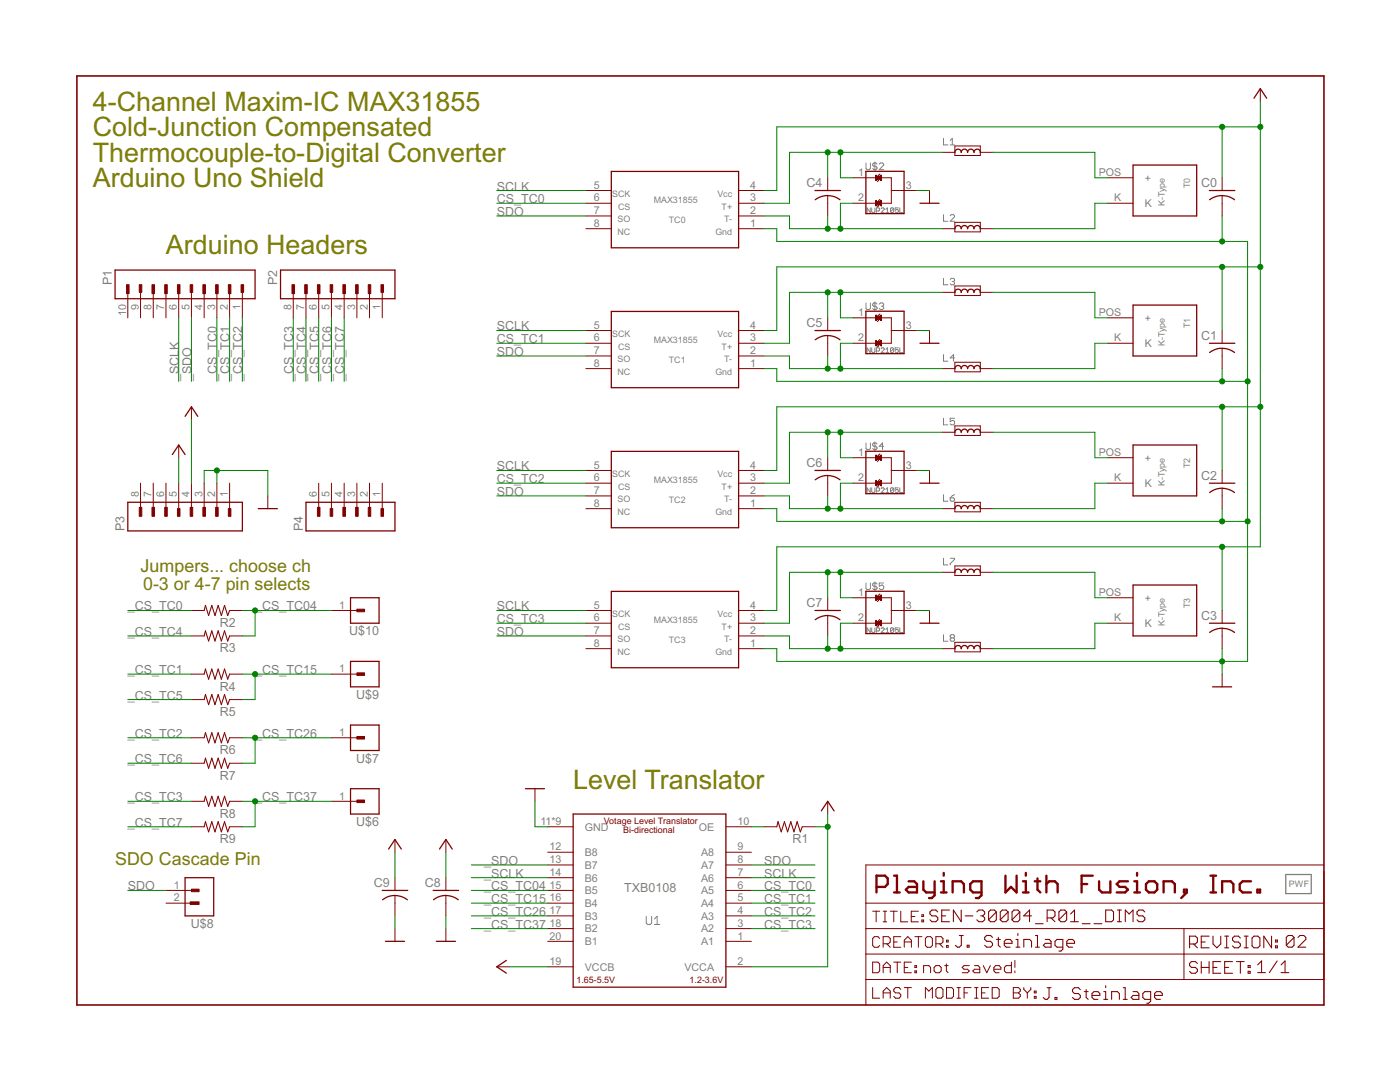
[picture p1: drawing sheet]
<svg xmlns="http://www.w3.org/2000/svg" width="279mm" height="216mm" viewBox="0 0 279 216" stroke-linecap="round" stroke-linejoin="round" font-family="sans-serif">
<g fill="none" stroke="#808080" stroke-width=".2">
<path d="M172.8 32.5v1.1l.3 .2h.4l.2-.2v-1.1M174.6 32.3v1.8M175 32.7l-.2-.2h-.4l-.2 .2 .2 .5h.4l.2 .2-.2 .4h-.4l-.2-.2M175.5 32.7l.2-.2h.4l.3 .2v.3l-.9 .8h.9M188.3 27.6v1.3h.9M189.6 28.9h.9M189.6 28l.5-.4v1.3M173.7 41.5v.9l-.7-.9v.9M174 41.5v.8l.1 .1 .5-.1v-.8M174.9 42.1h.5l.1-.5-.1-.1h-.5v.9M175.9 41.6l.1-.1 .5 .1-.6 .8h.6M176.8 42.4h.6"/>
<path d="M176.8 41.8l.3-.3v.9M178.4 41.6v.7l-.2 .1-.5-.1M178.4 41.6l-.5-.1-.2 .1v.7M178.4 41.6l-.7 .7M179.3 41.5h-.7v.5l.4-.2 .3 .2v.3l-.2 .1-.5-.1M179.6 41.5v.9h.6M188.3 42.8v1.4h.9M188.3 55.5v1.3h.9M189.6 43.1l.2-.3h.5l.2 .3v.2l-.9 .9h.9M189.6 55.8l.2-.3h.5l.2 .3-.2 .4M190.1 56.2h.2M190.3 56.2l.2 .2-.2 .4h-.5l-.2-.2"/>
<path d="M172.8 60.5v1.1l.3 .2h.4l.2-.2v-1.1M173.7 69.4v1l-.7-1v1M174 69.4v.8l.1 .2h.3l.2-.2v-.8M174.6 60.2v1.8M174.9 70h.5l.1-.1-.1-.5h-.5v1M175 60.7l-.2-.2h-.4l-.2 .4 .2 .2h.4l.2 .5-.2 .2h-.4l-.2-.2M175.5 60.7l.2-.2h.4l.3 .2v.2l-.3 .2M175.9 69.6l.1-.2h.3l.2 .2-.6 .8h.6M175.9 61.1h.2M176.1 61.1l.3 .2v.3l-.3 .2h-.4l-.2-.2M176.8 69.7l.3-.3v1M176.8 70.4h.6"/>
<path d="M178.4 69.6l-.2-.2h-.3l-.2 .2v.6M178.4 69.6v.6l-.2 .2h-.3l-.2-.2M178.4 69.6l-.7 .6M179.3 69.4h-.7v.5l.4-.2 .3 .2v.3l-.2 .2h-.3l-.2-.2M179.6 69.4v1h.6M188.3 70.8v1.3h.9M190.5 71.4h-.9l.7-.6v1.3M172.8 88.4v1.1l.3 .2h.4l.2-.2v-1.1M173.7 97.3v1l-.7-1v1M174 97.3v.8l.1 .2 .5-.2v-.8M174.6 88.2v1.7M174.9 98h.5l.1-.2-.1-.5h-.5v1"/>
<path d="M175 88.6l-.2-.2h-.4l-.2 .2v.2l.2 .2h.4l.2 .3v.2l-.2 .2h-.4l-.2-.2M175.9 97.5l.1-.2 .5 .2v.2l-.6 .6h.6M176.4 89h-.9l.6-.6v1.3M176.8 97.7l.3-.4v1M176.8 98.3h.6M178.4 97.5l-.5-.2-.2 .2v.6M178.4 97.5v.6l-.2 .2-.5-.2M178.4 97.5l-.7 .6M179.3 97.3h-.7v.5l.4-.1 .3 .1v.3l-.2 .2-.5-.2M179.6 97.3v1h.6M188.3 83.5v1.3h.9M188.3 98.7v1.3h.9"/>
<path d="M189.6 99.4h.7l.2 .2v.2l-.2 .2h-.5l-.2-.2zM190.5 83.5h-.9v.6l.7-.2 .2 .2v.5l-.2 .2h-.5l-.2-.2M190.5 98.7l-.9 .7M172.8 116.3v1.1l.3 .2h.4l.2-.2v-1.1M174.6 116.1v1.8M175 116.5l-.2-.2h-.4l-.2 .2 .2 .5h.4l.2 .2-.2 .4h-.4l-.2-.2M176.4 116.3h-.9v.7l.4-.2 .5 .2v.4l-.3 .2h-.4l-.2-.2M188.3 111.4v1.3h.9M189.6 111.4h.9v.2l-.9 .9v.2M173.7 125.3v.9l-.7-.9v.9M174 125.3v.8l.1 .1 .5-.1v-.8M174.9 125.9h.5l.1-.5-.1-.1h-.5v.9"/>
<path d="M175.9 125.4l.1-.1 .5 .1-.6 .8h.6M176.8 125.6l.3-.3v.9M176.8 126.2h.6M178.4 125.4l-.5-.1-.2 .1v.7M178.4 125.4v.7l-.2 .1-.5-.1M178.4 125.4l-.7 .7M179.3 125.3h-.7v.5l.4-.2 .3 .2v.3l-.2 .1-.5-.1M179.6 125.3v.9h.6M188.3 126.6v1.4h.9M189.8 127.3l-.2-.2 .2-.5h.5l.2 .3-.2 .4M189.8 127.3l-.2 .2 .2 .5h.5l.2-.3-.2-.4M189.8 127.3h.5"/>
<path d="M129 182.8v1.4l.2 .3h.6l.2-.3v-1.4M130.6 184.5h1.1M130.6 183.4l.5-.6v1.7"/>
</g>
<path d="M256.6 174.5h5.1v3.8h-5.1z" fill="none" stroke="#808080" stroke-width=".25"/>
<g fill="none" stroke="#800000" stroke-width=".21">
<path d="M40.7 121.8l.3-1 .6 2 .7-2 .6 2 .6-2 .7 2 .6-2 .6 2 .4-1M40.7 126.9l.3-1 .6 2 .7-2 .6 2 .6-2 .7 2 .6-2 .6 2 .4-1M40.7 134.5l.3-1 .6 2 .7-2 .6 2 .6-2 .7 2 .6-2 .6 2 .4-1M40.7 139.6l.3-1 .6 2 .7-2 .6 2 .6-2 .7 2 .6-2 .6 2 .4-1M40.7 147.2l.3-1 .6 2 .7-2 .6 2 .6-2 .7 2 .6-2 .6 2 .4-1M40.7 152.3l.3-1 .6 2 .7-2 .6 2 .6-2 .7 2 .6-2 .6 2 .4-1M40.7 159.9l.3-1 .6 2 .7-2 .6 2 .6-2 .7 2 .6-2 .6 2 .4-1M40.7 165l.3-1 .6 2 .7-2 .6 2 .6-2 .7 2 .6-2 .6 2 .4-1M155 165l.3-1 .6 2 .6-2 .7 2 .6-2 .7 2 .6-2 .6 2 .4-1M187.2 182l-.4-.4h-.8l-.4 .4v.4l.4 .4h.8l.4 .4v.3l-.4 .4h-.8l-.4-.4M187.9 182.8h.8M189.5 181.6h-1.6v2.3h1.6"/>
<path d="M191.5 186.7h.7M191.8 181.6v2.3l-1.5-2.3v2.3M191.9 186.7v1.9l-.4 .4h-.4l-.4-.4M192.6 182.8h1.6M193 188.6h.4v.4h-.4zM194.9 182l.4-.4h.8l.4 .4v.4l-.4 .4M195.7 182.8h.4M196.1 182.8l.4 .4v.3l-.4 .4h-.8l-.4-.4M198.1 187l-.4-.3h-.8l-.4 .3v.5l.4 .3h.8l.4 .4v.4l-.4 .4h-.8l-.4-.4M198.8 182l-.3-.4h-.8l-.4 .4v1.5M198.8 182v1.5l-.3 .4h-.8l-.4-.4M198.8 182l-1.5 1.5"/>
<path d="M198.9 187.5h.7M199.2 187v1.6l.4 .4M200.4 188.2h1.6v-.4l-.4-.3h-.8l-.4 .3v.8l.4 .4h.8M201.2 182l-.4-.4h-.8l-.4 .4v1.5M201.2 182v1.5l-.4 .4h-.8l-.4-.4M201.2 182l-1.6 1.5M202.8 189h.7M202.8 187.5h.3v1.5M203.1 186.3v.4M203.5 182l-.4-.4h-.7l-.4 .4v1.5M203.5 182v1.5l-.4 .4h-.7l-.4-.4M203.5 182l-1.5 1.5"/>
<path d="M204.3 189v-1.5h1.2l.4 .3v1.2M205.9 182.8h-1.6l1.2-1.2v2.3M206.7 186.7h.4v2.3M206.7 189h.7M206.7 184.3h1.5M208.6 187.5h.8l.4 .3v1.2h-1.2l-.4-.4 .4-.4h1.2M209 183.2h1.1l.4-.4v-.8l-.4-.4h-1.1v2.3M209 197.1h.8M209.4 197.1v1.9l-.4 .4h-.4l-.4-.4M209.8 183.2l.7 .7M210.5 199h.4v.4h-.4zM212.1 189h-1.2l-.4-.4v-.8l.4-.3h1.2v1.9l-.4 .4h-.4"/>
<path d="M212.9 182v1.5l-.4 .4h-.8l-.4-.4M212.9 182l-.4-.4h-.8l-.4 .4v1.5M212.9 182l-1.6 1.5M212.9 188.2h1.5v-.4l-.3-.3h-.8l-.4 .3v.8l.4 .4h.8M213.7 182.4l.7-.8v2.3M213.7 183.9h1.5M215.6 197.5l-.4-.4h-.8l-.4 .4v.4l.4 .3h.8l.4 .4v.4l-.4 .4h-.8l-.4-.4M216 184.3h1.6M216.4 197.9h.8M216.8 197.5v1.5l.4 .4M217.9 198.6h1.6v-.4l-.4-.3h-.8l-.4 .3v.8l.4 .4h.8M218.3 184.3h1.6"/>
<path d="M220.3 199.4h.8M220.3 197.9h.4v1.5M220.7 181.6h1.1l.4 .4v1.5l-.4 .4h-1.1zM220.7 196.7v.4M221.8 199.4v-1.5h1.2l.4 .3v1.2M223 181.6h.8M223 183.9h.8M223.4 181.6v2.3M224.2 199.4h.8M224.2 197.1h.4v2.3M224.6 183.9v-2.3l.7 .8 .8-.8v2.3M226.1 197.9h.8l.4 .3v1.2h-1.2l-.4-.4 .4-.4h1.2"/>
<path d="M228.5 182l-.4-.4h-.8l-.4 .4v.4l.4 .4h.8l.4 .4v.3l-.4 .4h-.8l-.4-.4M229.6 199.4h-1.1l-.4-.4v-.8l.4-.3h1.1v1.9l-.4 .4h-.3M230.4 198.6h1.6v-.4l-.4-.3h-.8l-.4 .3v.8l.4 .4h.8M237.4 188.4h1.2l.4-.4v-.8l-.4-.4h-1.2v2.3M238.2 188.4l.8 .7M239 192.3l-.4-.4h-.8l-.4 .4v.4l.4 .3h.8l.4 .4v.4l-.4 .4h-.8l-.4-.4M239.7 193h1.6M239.7 191.9v2.3M239.7 188h.8M241.3 186.8h-1.6v2.3h1.6M241.3 191.9v2.3M242.1 193h.8"/>
<path d="M242.1 186.8v1.6l.8 .7 .7-.7v-1.6M243.6 191.9h-1.5v2.3h1.5M244.4 193h.8M244.4 186.8h.8M244.4 189.1h.8M244.8 186.8v2.3M246 191.9h-1.6v2.3h1.6M246.8 191.9h1.5M247.5 187.2l-.4-.4h-.7l-.4 .4v.4l.4 .4h.7l.4 .4v.3l-.4 .4h-.7l-.4-.4M247.5 191.9v2.3M248.3 186.8h.8M248.3 189.1h.8"/>
<path d="M248.7 186.8v2.3M249.1 192.7h.4v.3h-.4zM249.1 193.8h.4v.4h-.4zM250.3 186.8h.7l.4 .4v1.5l-.4 .4h-.7l-.4-.4v-1.5zM251 192.5l.8-.8v2.4M251 194.1h1.5M253.8 186.8v2.3l-1.6-2.3v2.3M254.6 188.7h.3v.4h-.3zM254.6 187.6h.3v.4h-.3zM254.9 191.7l-1.6 2.4M255.7 194.1h1.5M255.7 192.5l.8-.8v2.4"/>
<path d="M258.3 187l-.4-.3h-.8l-.4 .3v1.6M258.3 187v1.6l-.4 .4h-.8l-.4-.4M258.3 187l-1.6 1.6M259 187l.4-.3h.8l.4 .3v.5l-1.6 1.5h1.6"/>
</g>
<g fill="none" stroke="#800000" stroke-width=".2">
<path d="M251.5 17.7v2.5M116.9 38h5.1M147.4 38h5.1M165.2 35.5v2.5M165.2 39v4.1M170.3 35.5h7.6v5.1h-7.6M174.8 35v1M174.8 35l1.1 1M174.8 36h.1M174.8 35.9h.2M174.8 35.7h.4M174.8 35.4h.5"/>
<path d="M174.8 35.3h.4M174.8 35.2h.3M174.8 35.2h.2M174.8 35.1h.2M174.8 35h.1M174.9 35.9h-.1M175 35.8h-.2M175.1 35.8h-.3M175.1 35.7h-.3M175.2 35.6h-.4M175.3 35.6h-.5M175.3 35.5h-.5"/>
<path d="M175.4 35.5h.5M175.4 35.4h.5M175.4 35.6h.5M175.5 35.6h.4M175.5 35.3h.4M175.5 35.7h.4M175.6 35.7h.3M175.6 35.2h.3M175.6 34.7l-.3 .3v1l-.2 .2M175.6 39.8l-.3 .2v1.1l-.2 .2M175.6 35.8h.3M175.7 35.1h.2"/>
<path d="M175.7 35.8h.2M175.7 35.9h.2M175.8 35h.1M175.8 36h.1M175.9 35l-1.1 1M175.9 35v1M177.9 38h5.1M185.5 38v2.6M188 30.4h2.6M190.6 29.1h5v1.9h-5zM195.6 30.4h2.6M221 35.5h5.1"/>
<path d="M243.9 35.5v2.5M243.9 39v4.1M25.5 58.3v5.1M28 58.3v5.1M30.6 58.3v5.1M33.1 58.3v5.1M35.7 58.3v5.1M38.2 58.3v5.1M40.7 58.3v5.1M43.3 58.3v5.1M45.8 58.3v5.1M48.4 58.3v5.1"/>
<path d="M58.5 58.3v5.1M61.1 58.3v5.1M63.6 58.3v5.1M66.1 58.3v5.1M68.7 58.3v5.1M71.2 58.3v5.1M73.7 58.3v5.1M76.3 58.3v5.1M116.9 40.6h5.1M116.9 45.6h5.1M116.9 43.1h5.1M147.4 40.6h5.1"/>
<path d="M147.4 45.6h5.1M147.4 43.1h5.1M174.8 40v1.1M174.8 40l1.1 1.1M174.8 41h.1M174.8 40.5h1.1M174.8 40.4l.5 .1M174.8 40.4h.4M174.8 40.3l.4 .1M174.8 40.3h.3M174.8 40.2h.2M174.8 40.1h.1"/>
<path d="M174.8 40h.1M174.9 41h-.1M175 40.9h-.2M175.1 40.8h-.3M175.2 40.7l-.4 .1M175.2 40.7h-.4M175.2 40.6l-.4 .1M175.3 40.6h-.5M175.4 40.6h.5M175.4 40.5h.5M175.5 40.4h.4M175.5 40.7h.4"/>
<path d="M175.6 40.8h.3M175.6 40.3h.3M175.6 40.9h.3M175.6 40.2h.3M175.7 40.9h.2M175.7 40.2h.2M175.7 41h.2M175.7 40.1h.2M175.8 41h.1M175.8 41l.1 .1M175.8 40.1h.1M175.9 40v1.1"/>
<path d="M175.9 40l-1.1 1.1M188 45.6h2.6M188 58.3h2.6M190.6 44.4h5v1.9h-5zM190.6 57.1h5v1.9h-5zM195.6 45.6h2.6M195.6 58.3h2.6M221 40.6h5.1M116.9 68.5h5.1M116.9 73.6h5.1M116.9 71h5.1M116.9 66h5.1"/>
<path d="M147.4 68.5h5.1M147.4 73.6h5.1M147.4 71h5.1M147.4 66h5.1M165.2 63.4v2.6M165.2 67v4M170.3 63.4h7.6v5.1h-7.6M174.8 62.9v1M174.8 68v1M174.8 62.9l1.1 1M174.8 63.9h.1M174.8 63.4h.5"/>
<path d="M174.8 63.3h.5M174.8 63.2l.4 .1M174.8 63.2h.4M174.8 63.1l.3 .1M174.8 63.1h.2M174.8 63h.2M174.8 62.9l.1 .1M174.8 62.9h.1M174.8 68l1.1 1M174.8 69h.1M174.8 68.4l1.1 .1M174.8 68.4h.5"/>
<path d="M174.8 68.3l.4 .1M174.8 68.3h.4M174.8 68.2l.3 .1M174.8 68.2h.3M174.8 68.1l.2 .1M174.8 68.1h.2M174.8 68l.1 .1M174.8 68h.1M174.9 68.9l-.1 .1M174.9 63.8l-.1 .1M174.9 68.9h-.1M174.9 63.8h-.1"/>
<path d="M175 63.8h-.2M175 68.8l-.2 .1M175 63.7h-.2M175 68.8h-.2M175.1 63.6l-.3 .1M175.1 68.7l-.3 .1M175.1 63.6h-.3M175.1 68.7h-.3M175.2 68.6l-.4 .1M175.2 63.5l-.4 .1M175.2 63.5h-.4M175.2 68.6h-.4"/>
<path d="M175.3 63.5h-.5M175.3 68.5l-.5 .1M175.4 63.4h.5M175.4 63.5h.5M175.4 68.5h.5M175.4 63.3h.5M175.4 68.4h.5M175.4 68.6h.5M175.5 63.3h.4M175.5 68.4h.4M175.5 63.5h.4M175.5 68.6h.4"/>
<path d="M175.5 68.3h.4M175.5 63.2h.4M175.5 63.6h.4M175.5 68.7h.4M175.6 63.2h.3M175.6 68.3h.3M175.6 63.6h.3M175.6 68.7h.3M175.6 62.7l-.3 .2v1l-.2 .3M175.6 67.7l-.3 .3v1l-.2 .3M175.6 68.2h.3M175.6 63.7h.3"/>
<path d="M175.6 63.1h.3M175.6 68.8h.3M175.7 63.1h.2M175.7 63.8h.2M175.7 68.8h.2M175.7 63h.2M175.7 68.1h.2M175.7 68.9h.2M175.8 63.8h.1M175.8 63h.1M175.8 68.9h.1M175.8 62.9h.1"/>
<path d="M175.8 68h.1M175.8 63.9h.1M175.8 69h.1M175.9 62.9v1M175.9 68v1M175.9 62.9l-1.1 1M175.9 68l-1.1 1M177.9 66h5.1M185.5 66v2.5M188 73.6h2.6M190.6 72.3h5v1.9h-5zM195.6 73.6h2.6"/>
<path d="M221 68.5h5.1M221 63.4h5.1M243.9 66v2.5M243.9 69.5v4.1M28 96.4v5.1M30.6 96.4v5.1M33.1 96.4v5.1M35.7 88.8v2.5M35.7 96.4v5.1M38.2 81.2v2.5M38.2 96.4v5.1M40.7 96.4v5.1"/>
<path d="M43.3 96.4v5.1M45.8 96.4v5.1M53.4 99v2.5M63.6 96.4v5.1M66.1 96.4v5.1M68.7 96.4v5.1M71.2 96.4v5.1M73.7 96.4v5.1M76.3 96.4v5.1M116.9 96.4h5.1M116.9 99h5.1M116.9 93.9h5.1"/>
<path d="M147.4 96.4h5.1M147.4 99h5.1M147.4 93.9h5.1M165.2 91.3v2.6M165.2 94.9v4.1M170.3 91.3h7.6v5.1h-7.6M174.8 91.8v-1l1.1 1M174.8 96.9v-1l1.1 1M174.8 91.8l1.1-1v1M174.8 96.9l1.1-1v1M174.8 91.8h.1M174.8 91.7h.1"/>
<path d="M174.8 91.5h.3M174.8 91.3h.5M174.8 91.2l.5 .1M174.8 91.2h.4M174.8 91.1l.4 .1M174.8 91.1h.3M174.8 91h.2M174.8 90.9l.2 .1M174.8 90.9h.1M174.8 90.8h.1M174.8 96.9h.1M174.8 96.6h.3"/>
<path d="M174.8 96.4h1.1M174.8 96.3l.5 .1M174.8 96.3h.4M174.8 96.2h.4M174.8 96.2h.3M174.8 96.1l.3 .1M174.8 96.1h.2M174.8 96l.2 .1M174.8 96h.1M174.8 95.9h.1M174.9 91.8h-.1M174.9 96.8l-.1 .1"/>
<path d="M175 91.7h-.2M175 96.8h-.2M175 96.7l-.2 .1M175 91.6l-.2 .1M175.1 91.6h-.3M175.1 96.7h-.3M175.2 96.6h-.4M175.2 91.5h-.4M175.2 91.4l-.4 .1M175.2 96.5l-.4 .1M175.3 91.4h-.5M175.3 96.5h-.5"/>
<path d="M175.4 91.3h.5M175.4 91.4h.5M175.4 96.5h.5M175.4 96.4h.5M175.4 91.2h.5M175.4 96.3h.5M175.5 91.5h.4M175.5 91.2h.4M175.5 96.6h.4M175.5 96.2h.4M175.6 91.1h.3M175.6 96.2h.3"/>
<path d="M175.6 91.6h.3M175.6 96.7h.3M175.6 90.6l-.3 .2v1l-.2 .3M175.6 95.7l-.3 .2v1l-.2 .3M175.6 91h.3M175.6 96.1h.3M175.7 91h.2M175.7 91.7h.2M175.7 96.8h.2M175.7 96.1h.2M175.7 90.9h.2M175.7 96h.2"/>
<path d="M175.8 91.8h.1M175.8 96.9h.1M175.8 90.8h.1M175.8 95.9h.1M177.9 93.9h5.1M185.5 93.9v2.5M188 86.3h2.6M190.6 85h5v1.9h-5zM195.6 86.3h2.6M221 96.4h5.1M221 91.3h5.1M243.9 93.9v2.5"/>
<path d="M243.9 97.4v4.1M116.9 101.5h5.1M147.4 101.5h5.1M165.2 119.3v2.5M170.3 119.3h7.6v5.1h-7.6M174.8 118.8v1M174.8 118.8l1.1 1M174.8 119.8h.1M174.8 119.7h.1M174.8 119.5h.3M174.8 119.2h1.1M174.8 119.2h.5"/>
<path d="M174.8 119.1l.4 .1M174.8 119.1h.4M174.8 119l.3 .1M174.8 119h.3M174.8 118.9l.2 .1M174.8 118.9h.2M174.8 118.8l.1 .1M174.8 118.8h.1M174.9 119.7h-.1M175 119.6l-.2 .1M175 119.6h-.2M175.1 119.5h-.3"/>
<path d="M175.2 119.4l-.4 .1M175.2 119.4h-.4M175.3 119.3l-.5 .1M175.4 119.3h.5M175.4 119.2h.5M175.5 119.4h.4M175.5 119.1h.4M175.5 119.5h.4M175.6 119h.3M175.6 119.5h.3M175.6 118.5l-.3 .3v1l-.2 .2M175.6 119.6h.3"/>
<path d="M175.7 118.9h.2M175.7 119.6h.2M175.7 119.7h.2M175.8 119.7h.1M175.8 118.8h.1M175.8 119.8h.1M175.9 118.8v1M175.9 118.8l-1.1 1M188 101.5h2.6M188 114.2h2.6M190.6 100.2h5v1.9h-5zM190.6 112.9h5v1.9h-5z"/>
<path d="M195.6 101.5h2.6M195.6 114.2h2.6M221 119.3h5.1M38.2 126.9h2.5M38.2 121.8h2.5M38.2 134.5h2.5M38.2 139.6h2.5M45.8 126.9h2.6M45.8 121.8h2.6M45.8 134.5h2.6M45.8 139.6h2.6M66.1 121.8h5.1"/>
<path d="M66.1 134.5h5.1M116.9 124.4h5.1M116.9 129.4h5.1M116.9 126.9h5.1M116.9 121.8h5.1M147.4 124.4h5.1M147.4 129.4h5.1M147.4 126.9h5.1M147.4 121.8h5.1M165.2 122.8v4.1M174.8 123.8v1.1M174.8 123.8l1.1 1.1"/>
<path d="M174.8 124.9h.1M174.8 124.8h.1M174.8 124.3h.5M174.8 124.2h.4M174.8 124.1h.3M174.8 124l.2 .1M174.8 124h.2M174.8 123.9l.1 .1M174.8 123.9h.1M174.8 123.8h.1M174.9 124.8h-.1M175 124.7l-.2 .1"/>
<path d="M175 124.7h-.2M175.1 124.6l-.3 .1M175.1 124.6h-.3M175.2 124.5h-.4M175.3 124.4h-.5M175.4 124.4h.5M175.4 124.3h.5M175.4 124.2h.5M175.5 124.5h.4M175.5 124.2h.4M175.5 124.1h.4M175.6 124.6h.3"/>
<path d="M175.6 124.1h.3M175.6 123.6l-.3 .2v1.1l-.2 .2M175.6 124.7h.3M175.7 124h.2M175.7 124.7h.2M175.8 124.8h.1M175.8 123.9h.1M175.8 124.9h.1M175.8 123.8h.1M175.9 123.8v1.1M175.9 123.8l-1.1 1.1M175.9 124.4h-1.1"/>
<path d="M177.9 121.8h5.1M185.5 121.8v2.6M188 129.4h2.6M190.6 128.2h5v1.9h-5zM195.6 129.4h2.6M221 124.4h5.1M243.9 121.8v2.6M243.9 125.4v4M243.9 134.5v2.6M38.2 147.2h2.5M38.2 152.3h2.5M38.2 159.9h2.5"/>
<path d="M45.8 147.2h2.6M45.8 152.3h2.6M45.8 159.9h2.6M66.1 147.2h5.1M66.1 159.9h5.1M106.8 157.4v2.5M165.2 159.9v2.5M33.1 177.7h5.1M38.2 165h2.5M45.8 165h2.6M78.8 167.5v2.6M78.8 175.1v2.6"/>
<path d="M78.8 178.7v4.1M89 167.5v2.6M89 175.1v2.6M89 178.7v4.1M109.3 172.6h5.1M109.3 177.7h5.1M109.3 175.1h5.1M109.3 170.1h5.1M109.3 165h5.1M144.9 172.6h5M144.9 177.7h5M144.9 175.1h5"/>
<path d="M144.9 170.1h5M144.9 165h5M152.5 165h2.5M160.1 165h2.5M264.2 173.9v21.6h-91.4M264.2 172.6h-91.4v27.9M33.1 180.2h5.1M78.8 185.3v2.5M89 185.3v2.5M99.1 192.9h2.6M109.3 185.3h5.1M109.3 180.2h5.1"/>
<path d="M109.3 187.8h5.1M109.3 182.8h5.1M109.3 192.9h5.1M144.9 185.3h5M144.9 180.2h5M144.9 187.8h5M144.9 182.8h5M144.9 192.9h5M172.8 190.4h91.4M172.8 185.3h91.4M172.8 180.2h91.4M174.2 192h1l.4 .3v1.4l-.4 .4h-1z"/>
<path d="M174.2 197.1v2.1h1.4M174.2 181.8h1.4M174.9 181.8v2.1M175.6 187.3l-.4-.4h-.7l-.3 .4v1.4l.3 .3h.7l.4-.3M176.3 188.3h1l.4-.3v-.7l-.4-.4h-1v2.1M176.3 194.1v-1.4l.7-.7 .7 .7v1.4M176.3 199.2v-1.4l.7-.7 .7 .7v1.4M176.3 193h1.4M176.3 181.8h.7M176.3 183.9h.7M176.3 198.1h1.4M176.6 181.8v2.1"/>
<path d="M177 188.3l.7 .7M177.7 181.8h1.4M178.4 192h1.4M178.4 181.8v2.1M178.4 188h.7M179.1 192v2.1M179.8 181.8v2.1h1.4M179.8 186.9h-1.4v2.1h1.4M179.8 197.4l-.4-.3h-.7l-.3 .3v.4l.3 .3h.7l.4 .4v.3l-.4 .4h-.7l-.3-.4M180.5 193h.7M180.5 189v-1.4l.7-.7 .7 .7v1.4M180.5 188h1.4"/>
<path d="M180.5 197.1h1.4M181.2 197.1v2.1M181.9 182.9h.7M181.9 192h-1.4v2.1h1.4M182.6 192.7h.3v.3h-.3zM182.6 193.7h.3v.4h-.3zM182.6 186.9h1.4M183.3 181.8h-1.4v2.1h1.4M183.3 186.9v2.1M184 182.5h.3v.4h-.3zM184 183.6h.3v.3h-.3zM184.3 194.1v-1.4h1.1l.3 .3v1.1"/>
<path d="M184.7 199.2v-2.1l.7 .7 .7-.7v2.1M185 186.9h.7l.4 .4v1.4l-.4 .3h-.7l-.3-.3v-1.4zM186.8 192.7h.7l.3 .3v.7l-.3 .4h-.7l-.4-.4v-.7zM186.8 188.3h1l.4-.3v-.7l-.4-.4h-1v2.1M186.8 197.4l.3-.3h.7l.4 .3v1.4l-.4 .4h-.7l-.3-.4zM187.5 188.3l.7 .7M188.5 192.7h.7M188.9 192.3v1.4l.3 .4M188.9 187.6h.3v.4h-.3zM188.9 188.7h.3v.3h-.3zM188.9 197.1h1l.4 .3v1.4l-.4 .4h-1zM191 199.2h.7"/>
<path d="M191 197.1h.7M191.3 197.1v2.1M192.4 198.1h.7M193.4 192.7h-1l-.4 .3 .4 .4h.7l.3 .3-.3 .4h-1.1M193.8 197.1h-1.4v2.1M194.5 192.7h.7l.3 .3v1.1h-1l-.4-.4 .4-.3h1M194.5 199.2h.7M194.5 197.1h.7M194.9 197.1v2.1M195.9 198.1h.7M196.2 192.7l.7 1.4 .8-1.4M197.3 197.1h-1.4v2.1h1.4"/>
<path d="M198 197.1h1.1l.3 .3v1.4l-.3 .4h-1.1zM198.4 193.4h1.3v-.4l-.3-.3h-.7l-.3 .3v.7l.3 .4h.7M201.8 192v2.1h-1l-.4-.4v-.7l.4-.3h1M202.2 197.1h1.1l.3 .3v.4l-.3 .3 .3 .4v.3l-.3 .4h-1.1zM202.2 198.1h1.1M202.5 191.6v1.4M202.5 193.7v.4M204.3 197.1v.3l.7 .7M205 198.1v1.1M205.7 197.1v.3l-.7 .7M206.4 198.8h.4v.4h-.4zM206.4 197.8h.4v.3h-.4z"/>
<path d="M236.3 185.3v10.2"/>
</g>
<path d="M15.3 15.2h248.9v185.3h-248.9z" fill="none" stroke="#800000" stroke-width=".32"/>
<g fill="none" stroke="#800000" stroke-width=".47">
<path d="M174.9 177h1.7l.6-.6v-1.1l-.6-.6h-1.7v3.4M178.4 174.7h.6v3.4M178.4 178.1h1.2M181.3 175.9h1.2l.5 .5v1.7h-1.7l-.5-.6 .5-.5h1.7M184.3 175.9v1.6l.5 .6h1.7M186.5 175.9v2.7l-.5 .6h-.6M187.8 178.1h1.1M187.8 175.9h.5v2.2M188.3 174.2v.5M190.1 178.1v-2.2h1.7l.6 .5v1.7M195.9 178.1h-1.7l-.6-.6v-1.1l.6-.5h1.7v2.7l-.6 .6h-.5M200.7 174.7v3.4l1.1-1.1 1.1 1.1v-3.4"/>
<path d="M204.2 178.1h1.1M204.2 175.9h.5v2.2M204.7 174.2v.5M206.5 175.9h1.1M207.1 175.3v2.2l.5 .6M208.8 176.4l.6-.5h1.1l.6 .5v1.7M208.8 174.7v3.4M215.9 176.4h1.1M218.1 174.7h-2.2v3.4M219.4 175.9v1.6l.5 .6h1.7v-2.2M225.1 175.9h-1.7l-.5 .5 .5 .6h1.1l.6 .5-.6 .6h-1.6M226.4 178.1h1.1"/>
<path d="M226.4 175.9h.5v2.2M226.9 174.2v.5M228.7 176.4l.6-.5h1.1l.5 .5v1.1l-.5 .6h-1.1l-.6-.6zM232.2 178.1v-2.2h1.7l.6 .5v1.7M236.3 177.5h.6v.6h-.6zM236.9 178.1l-1.2 1.1M241.6 174.7h1.1M241.6 178.1h1.1M242.1 174.7v3.4M243.9 178.1v-2.2h1.7l.5 .5v1.7M249.7 175.9h-1.7l-.6 .5v1.1l.6 .6h1.7M250.9 177.5h.6v.6h-.6z"/>
</g>
<g fill="none" stroke="#800000" stroke-width=".25">
<path d="M250.3 19.6l1.2-1.9 1.3 1.9M122 34.2h25.4v15.2h-25.4zM162.6 38h5.1M162.7 39.9a4 4 0 0 1 4.9 0M172.8 34.2h7.6v8.4h-7.6zM190.6 30.4a.63 .63 0 0 1 .6-.6 .63 .63 0 0 1 .6 .6 .63 .63 0 0 1 .7-.6 .63 .63 0 0 1 .6 .6 .63 .63 0 0 1 .6-.6 .63 .63 0 0 1 .7 .6 .63 .63 0 0 1 .6-.6 .63 .63 0 0 1 .6 .6M226.1 32.9h12.7v10.2h-12.7zM241.4 38h5M241.4 39.9a4.1 4.1 0 0 1 5 0M23 53.9h27.9v5.7h-27.9zM56 53.9h22.8v5.7h-22.8zM183.6 40.6h3.8"/>
<path d="M190.6 45.6a.63 .63 0 0 1 .6-.6 .63 .63 0 0 1 .6 .6 .63 .63 0 0 1 .7-.6 .63 .63 0 0 1 .6 .6 .63 .63 0 0 1 .6-.6 .63 .63 0 0 1 .7 .6 .63 .63 0 0 1 .6-.6 .63 .63 0 0 1 .6 .6M190.6 58.3a.63 .63 0 0 1 .6-.6 .63 .63 0 0 1 .6 .6 .63 .63 0 0 1 .7-.6 .63 .63 0 0 1 .6 .6 .63 .63 0 0 1 .6-.6 .63 .63 0 0 1 .7 .6 .63 .63 0 0 1 .6-.6 .63 .63 0 0 1 .6 .6M122 62.1h25.4v15.3h-25.4zM162.6 66h5.1M162.7 67.8a4 4 0 0 1 4.9 0M172.8 62.1h7.6v8.5h-7.6zM183.6 68.5h3.8M190.6 73.6a.63 .63 0 0 1 .6-.7 .63 .63 0 0 1 .6 .7 .63 .63 0 0 1 .7-.7 .63 .63 0 0 1 .6 .7 .63 .63 0 0 1 .6-.7 .63 .63 0 0 1 .7 .7 .63 .63 0 0 1 .6-.7 .63 .63 0 0 1 .6 .7M226.1 60.9h12.7v10.1h-12.7zM241.4 68.5h5M241.4 70.3a4.1 4.1 0 0 1 5 0M34.4 90.7l1.3-1.9 1.2 1.9"/>
<path d="M36.9 83.1l1.3-1.9 1.3 1.9M122 90.1h25.4v15.2h-25.4zM162.6 93.9h5.1M165.2 94.9l-1.6 .3-.9 .5M165.2 94.9l1.5 .3 .9 .5M172.8 90h7.6v8.5h-7.6zM183.6 96.4h3.8M190.6 86.3a.63 .63 0 0 1 .6-.7 .63 .63 0 0 1 .6 .7 .63 .63 0 0 1 .7-.7 .63 .63 0 0 1 .6 .7 .63 .63 0 0 1 .6-.7 .63 .63 0 0 1 .7 .7 .63 .63 0 0 1 .6-.7 .63 .63 0 0 1 .6 .7M226.1 88.8h12.7v10.2h-12.7zM241.4 96.4h5M243.9 97.4l-1.6 .3-.9 .6M243.9 97.4l1.1 .2 1.4 .7"/>
<path d="M25.5 100.2h22.9v5.7h-22.9zM51.5 101.5h3.9M61.1 100.2h17.7v5.7h-17.7zM70 119.3h5.6v5.1h-5.6zM122 118h25.4v15.2h-25.4zM172.8 118h7.6v8.4h-7.6zM190.6 101.5a.63 .63 0 0 1 .6-.6 .63 .63 0 0 1 .6 .6 .63 .63 0 0 1 .7-.6 .63 .63 0 0 1 .6 .6 .63 .63 0 0 1 .6-.6 .63 .63 0 0 1 .7 .6 .63 .63 0 0 1 .6-.6 .63 .63 0 0 1 .6 .6M190.6 114.2a.63 .63 0 0 1 .6-.6 .63 .63 0 0 1 .6 .6 .63 .63 0 0 1 .7-.6 .63 .63 0 0 1 .6 .6 .63 .63 0 0 1 .6-.6 .63 .63 0 0 1 .7 .6 .63 .63 0 0 1 .6-.6 .63 .63 0 0 1 .6 .6M226.1 116.7h12.7v10.2h-12.7zM70 132h5.6v5.1h-5.6zM162.6 121.8h5.1M165.2 122.8l-1.6 .3-.9 .6"/>
<path d="M165.2 122.8l1.5 .3 .9 .6M183.6 124.4h3.8M190.6 129.4a.63 .63 0 0 1 .6-.6 .63 .63 0 0 1 .6 .6 .63 .63 0 0 1 .7-.6 .63 .63 0 0 1 .6 .6 .63 .63 0 0 1 .6-.6 .63 .63 0 0 1 .7 .6 .63 .63 0 0 1 .6-.6 .63 .63 0 0 1 .6 .6M241.4 124.4h5M242 137.1h3.8M243.9 125.3l-1.6 .4-.9 .5M243.9 125.4l1.1 .1 1.4 .7M70 157.4h5.6v5h-5.6zM70 144.7h5.6v5.1h-5.6zM104.9 157.4h3.8M36.9 175.1h5.8v7.7h-5.8zM76.3 177.7h5.1"/>
<path d="M76.3 179.5a4 4 0 0 1 5 0M77.6 169.4l1.2-1.9 1.3 1.9M86.4 177.7h5.1M86.5 179.5a4 4 0 0 1 5 0M87.7 169.4l1.3-1.9 1.3 1.9M114.4 162.4h30.5v34.6h-30.5zM163.9 161.8l1.3-1.9 1.3 1.9M76.9 187.8h3.8M87.1 187.8h3.8M101 191.6l-1.9 1.3 1.9 1.3"/>
</g>
<g fill="#800000" stroke="#800000" stroke-width=".2">
<path d="M58.3 56.8h.5v1.8h-.5z"/>
<path d="M60.8 56.8h.5v1.8h-.5z"/>
<path d="M63.4 56.8h.5v1.8h-.5z"/>
<path d="M65.9 56.8h.5v1.5h-.5z"/>
<path d="M68.4 56.8h.5v1.8h-.5z"/>
<path d="M71 56.8h.5v1.8h-.5z"/>
<path d="M73.5 56.8h.5v1.8h-.5z"/>
<path d="M76 56.8h.5v1.5h-.5z"/>
<path d="M27.8 101.2h.5v1.8h-.5z"/>
<path d="M30.3 101.2h.5v1.8h-.5z"/>
<path d="M32.9 101.2h.5v1.8h-.5z"/>
<path d="M35.4 101.5h.5v1.5h-.5z"/>
<path d="M38 101.2h.5v1.8h-.5z"/>
<path d="M40.5 101.2h.5v1.8h-.5z"/>
<path d="M43 101.2h.5v1.8h-.5z"/>
<path d="M45.6 101.5h.5v1.5h-.5z"/>
<path d="M63.4 101.2h.5v1.8h-.5z"/>
<path d="M65.9 101.5h.5v1.5h-.5z"/>
<path d="M68.4 101.2h.5v1.8h-.5z"/>
<path d="M71 101.2h.5v1.8h-.5z"/>
<path d="M73.5 101.2h.5v1.8h-.5z"/>
<path d="M76 101.5h.5v1.5h-.5z"/>
<path d="M30.3 56.8h.5v1.8h-.5z"/>
<path d="M32.9 56.8h.5v1.8h-.5z"/>
<path d="M35.4 56.8h.5v1.8h-.5z"/>
<path d="M38 56.8h.5v1.5h-.5z"/>
<path d="M40.5 56.8h.5v1.8h-.5z"/>
<path d="M43 56.8h.5v1.8h-.5z"/>
<path d="M45.6 56.8h.5v1.8h-.5z"/>
<path d="M48.1 56.8h.5v1.5h-.5z"/>
<path d="M25.3 56.8h.5v1.8h-.5z"/>
<path d="M27.8 56.8h.5v1.5h-.5z"/>
<path d="M38 180h1.7v.5h-1.7z"/>
<path d="M38.2 177.4h1.5v.5h-1.5z"/>
<path d="M71.2 159.6h1.5v.5h-1.5z"/>
<path d="M71.2 147h1.5v.5h-1.5z"/>
<path d="M71.2 134.3h1.5v.5h-1.5z"/>
<path d="M71.2 121.6h1.5v.5h-1.5z"/>
</g>
<g fill="none" stroke="#008000" stroke-width=".2">
<path d="M99.1 38h17.8M165.2 30.4v5.1M167.7 30.4v5.1h2.6M183 38h2.5M188 30.4h-30.4v10.2h-5.1M198.2 30.4h20.3v5.1h2.5M243.9 25.3v10.2M251.5 25.3h-96.5v12.7h-2.5M251.5 20.2v88.9h-96.5v12.7h-2.5M99.1 43.1h17.8M99.1 40.6h17.8M152.5 45.6h2.5v2.6h94v83.8h-94v-2.6h-2.5"/>
<path d="M152.5 43.1h5.1v2.5h30.4M165.2 43.1v2.5M165.2 58.3v5.1M167.7 58.3v5.1h2.6M170.3 40.6h-2.6v5M188 58.3h-30.4v10.2h-5.1M198.2 58.3h20.3v5.1h2.5M221 40.6h-2.5v5h-20.3M243.9 43.1v5.1M243.9 53.3v12.7M251.5 53.3h-96.5v12.7h-2.5M35.7 63.4v12.7"/>
<path d="M38.2 63.4v12.7M43.3 63.4v12.7M45.8 63.4v12.7M48.4 63.4v12.7M58.5 63.4v12.7M61.1 63.4v12.7M63.6 63.4v12.7M66.1 63.4v12.7M68.7 63.4v12.7M99.1 66h17.8M99.1 71h17.8M99.1 68.5h17.8"/>
<path d="M152.5 73.6h2.5v2.5h94M152.5 71h5.1v2.6h30.4M165.2 71v2.6M170.3 68.5h-2.6v5.1M183 66h2.5M221 68.5h-2.5v5.1h-20.3M243.9 73.6v2.5M35.7 91.3v5.1M38.2 83.7v12.7M40.7 96.4v-2.5h12.7v5.1M43.3 93.9v2.5M99.1 93.9h17.8"/>
<path d="M99.1 96.4h17.8M99.1 99h17.8M152.5 99h5.1v2.5h30.4M165.2 86.3v5M165.2 99v2.5M167.7 86.3v5h2.6M170.3 96.4h-2.6v5.1M183 93.9h2.5M188 86.3h-30.4v10.1h-5.1M198.2 86.3h20.3v5h2.5M221 96.4h-2.5v5.1h-20.3M243.9 81.2v12.7"/>
<path d="M251.5 81.2h-96.5v12.7h-2.5M152.5 101.5h2.5v2.5h94M165.2 114.2v5.1M167.7 114.2v5.1h2.6M188 114.2h-30.4v10.2h-5.1M198.2 114.2h20.3v5.1h2.5M243.9 101.5v2.5M243.9 109.1v12.7M25.5 121.8h12.7M25.5 126.9h12.7M25.5 134.5h12.7M25.5 139.6h12.7"/>
<path d="M48.4 121.8h17.7M48.4 134.5h17.7M50.9 121.8v5.1h-2.5M50.9 134.5v5.1h-2.5M99.1 121.8h17.8M99.1 124.4h17.8M99.1 126.9h17.8M152.5 126.9h5.1v2.5h30.4M165.2 126.9v2.5M170.3 124.4h-2.6v5M183 121.8h2.5M221 124.4h-2.5v5h-20.3"/>
<path d="M243.9 129.4v5.1M25.5 147.2h12.7M25.5 159.9h12.7M25.5 152.3h12.7M48.4 147.2h17.7M48.4 159.9h17.7M50.9 159.9v5.1h-2.5M50.9 147.2v5.1h-2.5M106.8 159.9v5.1h2.5M25.5 165h12.7M25.5 177.7h7.6M78.8 170.1v5"/>
<path d="M89 170.1v5M94.1 172.6h15.2M94.1 177.7h15.2M94.1 175.1h15.2M149.9 165h2.6M149.9 172.6h12.7M149.9 177.7h12.7M149.9 175.1h12.7M162.6 165h2.6M165.2 162.4v30.5h-15.3M78.8 182.8v2.5M89 182.8v2.5"/>
<path d="M94.1 185.3h15.2M94.1 182.8h15.2M94.1 180.2h15.2M101.7 192.9h7.6M149.9 185.3h12.7M149.9 182.8h12.7M149.9 180.2h12.7"/>
</g>
<g fill="#008000" stroke="#008000" stroke-width=".2">
<circle cx="243.9" cy="132" r=".51"/>
<circle cx="243.9" cy="76.1" r=".51"/>
<circle cx="243.9" cy="48.2" r=".51"/>
<circle cx="249" cy="76.1" r=".51"/>
<circle cx="249" cy="104" r=".51"/>
<circle cx="243.9" cy="104" r=".51"/>
<circle cx="43.3" cy="93.9" r=".51"/>
<circle cx="243.9" cy="53.3" r=".51"/>
<circle cx="243.9" cy="25.3" r=".51"/>
<circle cx="243.9" cy="109.1" r=".51"/>
<circle cx="243.9" cy="81.2" r=".51"/>
<circle cx="251.5" cy="53.3" r=".51"/>
<circle cx="251.5" cy="81.2" r=".51"/>
<circle cx="251.5" cy="25.3" r=".51"/>
<circle cx="165.2" cy="165" r=".51"/>
<circle cx="165.2" cy="30.4" r=".51"/>
<circle cx="167.7" cy="30.4" r=".51"/>
<circle cx="165.2" cy="45.6" r=".51"/>
<circle cx="167.7" cy="45.6" r=".51"/>
<circle cx="165.2" cy="58.3" r=".51"/>
<circle cx="167.7" cy="58.3" r=".51"/>
<circle cx="165.2" cy="73.6" r=".51"/>
<circle cx="167.7" cy="73.6" r=".51"/>
<circle cx="165.2" cy="114.2" r=".51"/>
<circle cx="167.7" cy="114.2" r=".51"/>
<circle cx="165.2" cy="129.4" r=".51"/>
<circle cx="167.7" cy="129.4" r=".51"/>
<circle cx="165.2" cy="86.3" r=".51"/>
<circle cx="167.7" cy="86.3" r=".51"/>
<circle cx="165.2" cy="101.5" r=".51"/>
<circle cx="167.7" cy="101.5" r=".51"/>
<circle cx="50.9" cy="134.5" r=".51"/>
<circle cx="50.9" cy="147.2" r=".51"/>
<circle cx="50.9" cy="159.9" r=".51"/>
<circle cx="50.9" cy="121.8" r=".51"/>
</g>
<g font-size="6" fill="#808000">
<text x="18.5" y="22.1">4-Channel Maxim-IC MAX31855</text>
<text x="18.5" y="27.2">Cold-Junction Compensated</text>
<text x="18.5" y="32.3">Thermocouple-to-Digital Converter</text>
<text x="18.5" y="37.4">Arduino Uno Shield</text>
<text x="33.1" y="50.7">Arduino Headers</text>
<text x="114.4" y="157.4">Level Translator</text>
</g>
<g font-size="4" fill="#808000">
<text x="28" y="114.2">Jumpers... choose ch</text>
<text x="28.6" y="117.8">0-3 or 4-7 pin selects</text>
<text x="23" y="172.6">SDO Cascade Pin</text>
</g>
<g font-size="2.8" fill="#808080">
<text x="99.2" y="38">SCLK</text>
<text x="99.2" y="40.6">CS_TC0</text>
<text x="161" y="37.4">C4</text>
<text x="239.7" y="37.4">C0</text>
<text x="99.2" y="43.1">SDO</text>
<text x="22.3" y="57" transform="rotate(-90 22.3 57)">P1</text>
<text x="55.3" y="57" transform="rotate(-90 55.3 57)">P2</text>
<text x="99.2" y="65.9">SCLK</text>
<text x="161" y="65.3">C5</text>
<text x="99.2" y="71">SDO</text>
<text x="99.2" y="68.5">CS_TC1</text>
<text x="239.7" y="67.9">C1</text>
<text x="35.7" y="76.1" transform="rotate(-90 35.7 76.1)">_SCLK</text>
<text x="38.2" y="76.1" transform="rotate(-90 38.2 76.1)">_SDO</text>
<text x="43.3" y="76.1" transform="rotate(-90 43.3 76.1)">_CS_TC0</text>
<text x="45.8" y="76.1" transform="rotate(-90 45.8 76.1)">_CS_TC1</text>
<text x="48.4" y="76.1" transform="rotate(-90 48.4 76.1)">_CS_TC2</text>
<text x="58.5" y="76.1" transform="rotate(-90 58.5 76.1)">_CS_TC3</text>
<text x="61.1" y="76.1" transform="rotate(-90 61.1 76.1)">_CS_TC4</text>
<text x="63.6" y="76.1" transform="rotate(-90 63.6 76.1)">_CS_TC5</text>
<text x="66.1" y="76.1" transform="rotate(-90 66.1 76.1)">_CS_TC6</text>
<text x="68.7" y="76.1" transform="rotate(-90 68.7 76.1)">_CS_TC7</text>
<text x="99.2" y="93.9">SCLK</text>
<text x="161" y="93.2">C6</text>
<text x="239.7" y="95.8">C2</text>
<text x="99.2" y="96.4">CS_TC2</text>
<text x="99.2" y="99">SDO</text>
<text x="24.9" y="105.9" transform="rotate(-90 24.9 105.9)">P3</text>
<text x="60.4" y="105.9" transform="rotate(-90 60.4 105.9)">P4</text>
<text x="25.5" y="121.8">_CS_TC0</text>
<text x="43.9" y="125.1">R2</text>
<text x="50.9" y="121.8">_CS_TC04</text>
<text x="99.2" y="124.4">CS_TC3</text>
<text x="99.2" y="121.8">SCLK</text>
<text x="161" y="121.2">C7</text>
<text x="239.7" y="123.7">C3</text>
<text x="25.5" y="126.9">_CS_TC4</text>
<text x="43.9" y="130.2">R3</text>
<text x="69.7" y="126.8">U$10</text>
<text x="99.2" y="126.9">SDO</text>
<text x="25.5" y="134.5">_CS_TC1</text>
<text x="43.9" y="137.8">R4</text>
<text x="50.9" y="134.5">_CS_TC15</text>
<text x="25.5" y="139.6">_CS_TC5</text>
<text x="43.9" y="142.9">R5</text>
<text x="71.1" y="139.5">U$9</text>
<text x="25.5" y="147.2">_CS_TC2</text>
<text x="50.9" y="147.2">_CS_TC26</text>
<text x="25.5" y="152.3">_CS_TC6</text>
<text x="43.9" y="150.5">R6</text>
<text x="43.9" y="155.6">R7</text>
<text x="71.1" y="152.2">U$7</text>
<text x="25.5" y="159.9">_CS_TC3</text>
<text x="50.9" y="159.9">_CS_TC37</text>
<text x="25.5" y="165">_CS_TC7</text>
<text x="43.9" y="163.2">R8</text>
<text x="71.1" y="164.9">U$6</text>
<text x="43.9" y="168.3">R9</text>
<text x="96.6" y="172.6">_SDO</text>
<text x="152.5" y="172.6">SDO</text>
<text x="158.2" y="168.3">R1</text>
<text x="25.5" y="177.7">SDO</text>
<text x="74.6" y="177">C9</text>
<text x="84.8" y="177">C8</text>
<text x="96.6" y="175.1">_SCLK</text>
<text x="96.6" y="177.7">_CS_TC04</text>
<text x="124.5" y="177.9">TXB0108</text>
<text x="152.5" y="175.1">SCLK</text>
<text x="152.5" y="177.7">CS_TC0</text>
<text x="38.1" y="185.2">U$8</text>
<text x="96.6" y="180.2">_CS_TC15</text>
<text x="96.6" y="182.8">_CS_TC26</text>
<text x="96.6" y="185.3">_CS_TC37</text>
<text x="152.5" y="185.3">CS_TC3</text>
<text x="152.5" y="182.8">CS_TC2</text>
<text x="152.5" y="180.2">CS_TC1</text>
</g>
<g font-size="2.4" fill="#808080">
<text x="171.3" y="35.1">1</text>
<text x="219.3" y="35.1">POS</text>
<text x="118.5" y="37.7">5</text>
<text x="118.5" y="40.2">6</text>
<text x="149.7" y="40.2">3</text>
<text x="149.7" y="37.7">4</text>
<text x="171.3" y="40.2">2</text>
<text x="180.8" y="37.7">3</text>
<text x="222.4" y="40.2">K</text>
<text x="228.5" y="41.3">K</text>
<text x="228.5" y="36.2">+</text>
<text x="118.5" y="42.7">7</text>
<text x="118.5" y="45.3">8</text>
<text x="149.7" y="45.3">1</text>
<text x="149.7" y="42.7">2</text>
<text x="25.1" y="63" transform="rotate(-90 25.1 63)">10</text>
<text x="27.7" y="61.8" transform="rotate(-90 27.7 61.8)">9</text>
<text x="30.2" y="61.8" transform="rotate(-90 30.2 61.8)">8</text>
<text x="32.8" y="61.8" transform="rotate(-90 32.8 61.8)">7</text>
<text x="35.3" y="61.8" transform="rotate(-90 35.3 61.8)">6</text>
<text x="37.8" y="61.8" transform="rotate(-90 37.8 61.8)">5</text>
<text x="40.4" y="61.8" transform="rotate(-90 40.4 61.8)">4</text>
<text x="42.9" y="61.8" transform="rotate(-90 42.9 61.8)">3</text>
<text x="45.5" y="61.8" transform="rotate(-90 45.5 61.8)">2</text>
<text x="48" y="61.8" transform="rotate(-90 48 61.8)">1</text>
<text x="58.2" y="61.8" transform="rotate(-90 58.2 61.8)">8</text>
<text x="60.7" y="61.8" transform="rotate(-90 60.7 61.8)">7</text>
<text x="63.2" y="61.8" transform="rotate(-90 63.2 61.8)">6</text>
<text x="65.8" y="61.8" transform="rotate(-90 65.8 61.8)">5</text>
<text x="68.3" y="61.8" transform="rotate(-90 68.3 61.8)">4</text>
<text x="70.9" y="61.8" transform="rotate(-90 70.9 61.8)">3</text>
<text x="73.4" y="61.8" transform="rotate(-90 73.4 61.8)">2</text>
<text x="75.9" y="61.8" transform="rotate(-90 75.9 61.8)">1</text>
<text x="118.5" y="65.6">5</text>
<text x="149.7" y="65.6">4</text>
<text x="171.3" y="63.1">1</text>
<text x="180.8" y="65.6">3</text>
<text x="219.3" y="63.1">POS</text>
<text x="228.5" y="64.2">+</text>
<text x="118.5" y="68.1">6</text>
<text x="118.5" y="70.7">7</text>
<text x="149.7" y="70.7">2</text>
<text x="149.7" y="68.1">3</text>
<text x="171.3" y="68.1">2</text>
<text x="222.4" y="68.1">K</text>
<text x="228.5" y="69.2">K</text>
<text x="118.5" y="73.2">8</text>
<text x="149.7" y="73.2">1</text>
<text x="118.5" y="93.5">5</text>
<text x="149.7" y="93.5">4</text>
<text x="171.3" y="91">1</text>
<text x="180.8" y="93.5">3</text>
<text x="219.3" y="91">POS</text>
<text x="228.5" y="92.1">+</text>
<text x="27.7" y="99.2" transform="rotate(-90 27.7 99.2)">8</text>
<text x="30.2" y="99.2" transform="rotate(-90 30.2 99.2)">7</text>
<text x="32.8" y="99.2" transform="rotate(-90 32.8 99.2)">6</text>
<text x="35.3" y="99.2" transform="rotate(-90 35.3 99.2)">5</text>
<text x="37.8" y="99.2" transform="rotate(-90 37.8 99.2)">4</text>
<text x="40.4" y="99.2" transform="rotate(-90 40.4 99.2)">3</text>
<text x="42.9" y="99.2" transform="rotate(-90 42.9 99.2)">2</text>
<text x="45.5" y="99.2" transform="rotate(-90 45.5 99.2)">1</text>
<text x="63.2" y="99.2" transform="rotate(-90 63.2 99.2)">6</text>
<text x="65.8" y="99.2" transform="rotate(-90 65.8 99.2)">5</text>
<text x="68.3" y="99.2" transform="rotate(-90 68.3 99.2)">4</text>
<text x="70.9" y="99.2" transform="rotate(-90 70.9 99.2)">3</text>
<text x="73.4" y="99.2" transform="rotate(-90 73.4 99.2)">2</text>
<text x="75.9" y="99.2" transform="rotate(-90 75.9 99.2)">1</text>
<text x="118.5" y="96.1">6</text>
<text x="118.5" y="98.6">7</text>
<text x="118.5" y="101.1">8</text>
<text x="149.7" y="101.1">1</text>
<text x="149.7" y="98.6">2</text>
<text x="149.7" y="96.1">3</text>
<text x="171.3" y="96.1">2</text>
<text x="222.4" y="96.1">K</text>
<text x="228.5" y="97.2">K</text>
<text x="171.3" y="118.9">1</text>
<text x="219.3" y="118.9">POS</text>
<text x="67.7" y="121.5">1</text>
<text x="118.5" y="121.5">5</text>
<text x="118.5" y="124">6</text>
<text x="149.7" y="124">3</text>
<text x="149.7" y="121.5">4</text>
<text x="171.3" y="124">2</text>
<text x="180.8" y="121.5">3</text>
<text x="222.4" y="124">K</text>
<text x="228.5" y="125.1">K</text>
<text x="228.5" y="120">+</text>
<text x="118.5" y="126.5">7</text>
<text x="118.5" y="129.1">8</text>
<text x="149.7" y="129.1">1</text>
<text x="149.7" y="126.5">2</text>
<text x="67.7" y="134.2">1</text>
<text x="67.7" y="146.9">1</text>
<text x="67.7" y="159.5">1</text>
<text x="107.8" y="164.6">11*9</text>
<text x="116.7" y="165.7">GND</text>
<text x="139.4" y="165.7">OE</text>
<text x="147.2" y="164.6">10</text>
<text x="109.7" y="172.2">13</text>
<text x="109.7" y="169.7">12</text>
<text x="116.7" y="173.4">B7</text>
<text x="116.7" y="170.8">B8</text>
<text x="139.9" y="173.4">A7</text>
<text x="139.9" y="170.8">A8</text>
<text x="147.2" y="172.2">8</text>
<text x="147.2" y="169.7">9</text>
<text x="34.7" y="177.3">1</text>
<text x="34.7" y="179.9">2</text>
<text x="109.7" y="179.9">16</text>
<text x="109.7" y="177.3">15</text>
<text x="109.7" y="174.8">14</text>
<text x="116.7" y="178.4">B5</text>
<text x="116.7" y="175.9">B6</text>
<text x="139.9" y="178.4">A5</text>
<text x="139.9" y="175.9">A6</text>
<text x="147.2" y="179.9">5</text>
<text x="147.2" y="177.3">6</text>
<text x="147.2" y="174.8">7</text>
<text x="109.7" y="184.9">18</text>
<text x="109.7" y="182.4">17</text>
<text x="116.7" y="183.5">B3</text>
<text x="116.7" y="181">B4</text>
<text x="139.9" y="183.5">A3</text>
<text x="139.9" y="181">A4</text>
<text x="147.2" y="184.9">3</text>
<text x="147.2" y="182.4">4</text>
<text x="109.7" y="187.5">20</text>
<text x="116.7" y="188.6">B1</text>
<text x="116.7" y="186.1">B2</text>
<text x="139.9" y="188.6">A1</text>
<text x="139.9" y="186.1">A2</text>
<text x="147.2" y="187.5">1</text>
<text x="109.7" y="192.6">19</text>
<text x="116.7" y="193.7">VCCB</text>
<text x="136.6" y="193.7">VCCA</text>
<text x="147.2" y="192.6">2</text>
</g>
<g font-size="2" fill="#808080">
<text x="122.2" y="39.3">SCK</text>
<text x="123.3" y="41.8">CS</text>
<text x="130.5" y="40.6">MAX31855</text>
<text x="143.2" y="39.3">Vcc</text>
<text x="144" y="41.8">T+</text>
<text x="232.5" y="41.1" transform="rotate(-90 232.5 41.1)">K-Type</text>
<text x="237.6" y="37.6" transform="rotate(-90 237.6 37.6)">T0</text>
<text x="123.2" y="46.9">NC</text>
<text x="123.3" y="44.4">SO</text>
<text x="133.5" y="44.4">TC0</text>
<text x="142.8" y="46.9">Gnd</text>
<text x="144.5" y="44.4">T-</text>
<text x="237.6" y="65.5" transform="rotate(-90 237.6 65.5)">T1</text>
<text x="122.2" y="67.2">SCK</text>
<text x="123.3" y="69.8">CS</text>
<text x="130.5" y="68.5">MAX31855</text>
<text x="143.2" y="67.2">Vcc</text>
<text x="144" y="69.8">T+</text>
<text x="232.5" y="69" transform="rotate(-90 232.5 69)">K-Type</text>
<text x="123.2" y="74.8">NC</text>
<text x="123.3" y="72.3">SO</text>
<text x="133.5" y="72.3">TC1</text>
<text x="142.8" y="74.8">Gnd</text>
<text x="144.5" y="72.3">T-</text>
<text x="122.2" y="95.1">SCK</text>
<text x="143.2" y="95.1">Vcc</text>
<text x="237.6" y="93.4" transform="rotate(-90 237.6 93.4)">T2</text>
<text x="123.3" y="100.2">SO</text>
<text x="123.3" y="97.7">CS</text>
<text x="130.5" y="96.4">MAX31855</text>
<text x="133.5" y="100.3">TC2</text>
<text x="144" y="97.7">T+</text>
<text x="144.5" y="100.2">T-</text>
<text x="232.5" y="97" transform="rotate(-90 232.5 97)">K-Type</text>
<text x="123.2" y="102.8">NC</text>
<text x="142.8" y="102.8">Gnd</text>
<text x="122.2" y="123.1">SCK</text>
<text x="123.3" y="125.6">CS</text>
<text x="130.5" y="124.4">MAX31855</text>
<text x="143.2" y="123.1">Vcc</text>
<text x="144" y="125.6">T+</text>
<text x="232.5" y="124.9" transform="rotate(-90 232.5 124.9)">K-Type</text>
<text x="237.6" y="121.4" transform="rotate(-90 237.6 121.4)">T3</text>
<text x="123.2" y="130.7">NC</text>
<text x="123.3" y="128.2">SO</text>
<text x="133.5" y="128.2">TC3</text>
<text x="142.8" y="130.7">Gnd</text>
<text x="144.5" y="128.2">T-</text>
<text x="257.2" y="177">PWF</text>
</g>
<g font-size="2" fill="#800000">
<text x="120.5" y="164.5">Votage Level Translator</text>
<text x="124.4" y="166.3">Bi-directional</text>
<text x="115" y="196.2">1.65-5.5V</text>
<text x="137.6" y="196.2">1.2-3.6V</text>
</g>
</svg>
